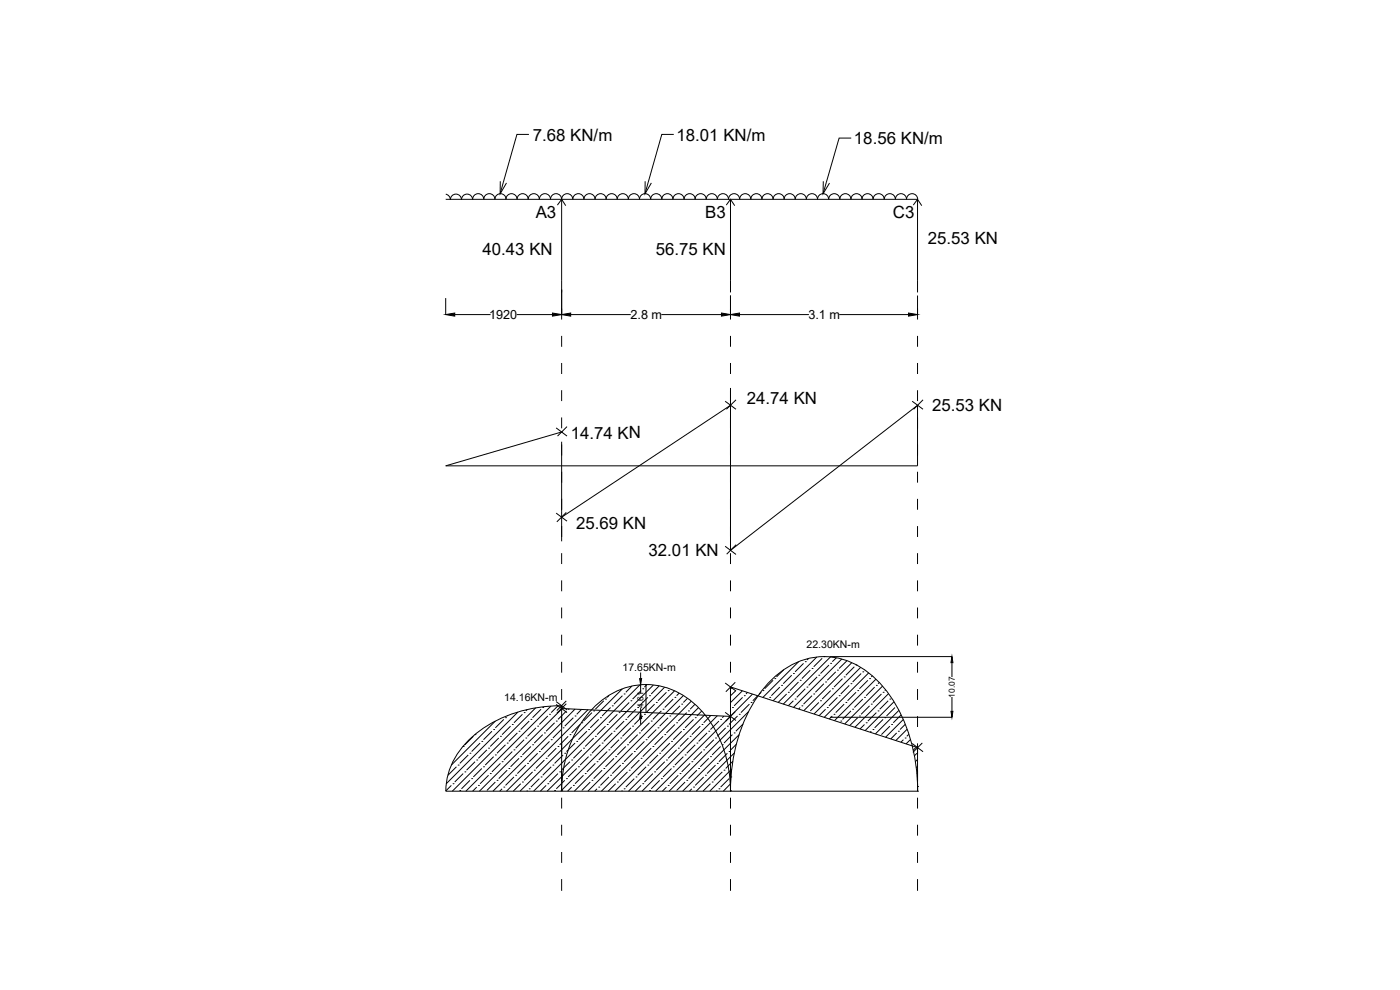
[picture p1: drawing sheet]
<svg xmlns="http://www.w3.org/2000/svg" width="420mm" height="297mm" viewBox="0 0 420 297" stroke-linecap="round" stroke-linejoin="round" font-family="sans-serif">
<!-- layer: 0 -->
<g fill="none" stroke="#000" stroke-width=".3">
<path d="M133.8 59.8h141.6v27.9M133.8 58.3a1.67 1.67 0 0 1 1.4 1.6 1.67 1.67 0 0 1 1.6-1.7 1.67 1.67 0 0 1 1.7 1.7 1.67 1.67 0 0 1 1.7-1.7 1.67 1.67 0 0 1 1.6 1.7M141.8 59.8a1.67 1.67 0 0 1 1.7-1.7 1.67 1.67 0 0 1 1.7 1.7 1.67 1.67 0 0 1 1.7-1.7 1.67 1.67 0 0 1 1.6 1.7 1.67 1.67 0 0 1 1.7-1.7 1.67 1.67 0 0 1 1.7 1.7 1.65 1.65 0 0 1 1.6-1.7 1.65 1.65 0 0 1 1.7 1.7 1.67 1.67 0 0 1 1.7-1.7 1.67 1.67 0 0 1 1.6 1.7 1.67 1.67 0 0 1 1.7-1.7 1.67 1.67 0 0 1 1.7 1.7 1.67 1.67 0 0 1 1.6-1.7 1.67 1.67 0 0 1 1.7 1.7 1.67 1.67 0 0 1 1.7-1.7 1.67 1.67 0 0 1 1.7 1.7M150.1 54.4v3.8l1.9-3.3M158.7 40.3h-3.6l-5 17.9M168.6 59.8a1.67 1.67 0 0 1 1.6-1.7 1.67 1.67 0 0 1 1.7 1.7 1.67 1.67 0 0 1 1.7-1.7 1.67 1.67 0 0 1 1.6 1.7 1.67 1.67 0 0 1 1.7-1.7 1.67 1.67 0 0 1 1.7 1.7 1.67 1.67 0 0 1 1.7-1.7 1.67 1.67 0 0 1 1.6 1.7M168.6 59.8v36.1M181.9 59.8a1.67 1.67 0 0 1 1.7-1.7 1.67 1.67 0 0 1 1.6 1.7 1.67 1.67 0 0 1 1.7-1.7 1.67 1.67 0 0 1 1.7 1.7 1.67 1.67 0 0 1 1.7-1.7 1.67 1.67 0 0 1 1.6 1.7 1.67 1.67 0 0 1 1.7-1.7 1.67 1.67 0 0 1 1.7 1.7 1.67 1.67 0 0 1 1.6-1.7 1.67 1.67 0 0 1 1.7 1.7 1.67 1.67 0 0 1 1.7-1.7 1.67 1.67 0 0 1 1.7 1.7 1.67 1.67 0 0 1 1.6-1.7 1.67 1.67 0 0 1 1.7 1.7 1.67 1.67 0 0 1 1.7-1.7 1.67 1.67 0 0 1 1.6 1.7M193.6 54.4v3.8l1.9-3.3M202.2 40.3h-3.6l-5 17.9M208.6 59.8a1.67 1.67 0 0 1 1.7-1.7 1.67 1.67 0 0 1 1.6 1.7 1.67 1.67 0 0 1 1.7-1.7 1.67 1.67 0 0 1 1.7 1.7 1.67 1.67 0 0 1 1.7-1.7 1.67 1.67 0 0 1 1.6 1.7 1.67 1.67 0 0 1 1.7-1.7 1.67 1.67 0 0 1 1.7 1.7 1.67 1.67 0 0 1 1.7-1.7 1.67 1.67 0 0 1 1.6 1.7 1.67 1.67 0 0 1 1.7-1.7 1.67 1.67 0 0 1 1.7 1.7 1.67 1.67 0 0 1 1.6-1.7 1.67 1.67 0 0 1 1.7 1.7 1.67 1.67 0 0 1 1.7-1.7 1.67 1.67 0 0 1 1.7 1.7M219.2 59.8v27.9"/>
<path d="M235.3 59.8a1.67 1.67 0 0 1 1.7-1.7 1.67 1.67 0 0 1 1.7 1.7 1.67 1.67 0 0 1 1.6-1.7 1.67 1.67 0 0 1 1.7 1.7 1.67 1.67 0 0 1 1.7-1.7 1.67 1.67 0 0 1 1.6 1.7 1.67 1.67 0 0 1 1.7-1.7 1.67 1.67 0 0 1 1.7 1.7 1.67 1.67 0 0 1 1.7-1.7 1.67 1.67 0 0 1 1.6 1.7 1.67 1.67 0 0 1 1.7-1.7 1.67 1.67 0 0 1 1.7 1.7 1.67 1.67 0 0 1 1.7-1.7 1.67 1.67 0 0 1 1.6 1.7 1.65 1.65 0 0 1 1.7-1.7 1.65 1.65 0 0 1 1.6 1.7 1.67 1.67 0 0 1 1.7-1.7 1.67 1.67 0 0 1 1.7 1.7 1.67 1.67 0 0 1 1.6-1.7 1.67 1.67 0 0 1 1.7 1.7 1.67 1.67 0 0 1 1.7-1.7 1.67 1.67 0 0 1 1.7 1.7 1.67 1.67 0 0 1 1.6-1.7 1.67 1.67 0 0 1 1.7 1.7M247.1 54.4l-.1 3.8 1.9-3.3M255.5 41.4h-3.7l-4.8 16.8M167.3 61.5l1.3-1.7 1.2 1.9M218 61.5l1.2-1.7 1.3 1.9M274.1 61.5l1.3-1.7 1.2 1.9M133.8 89.4v5M136.5 94.4h10.7M155.1 94.4h10.7M171.3 94.4h18M198.5 94.4h18M219.2 88.7v7.2"/>
<path d="M221.9 94.4h20.9M251.9 94.4h20.8M275.4 88.7v7.2M168.6 100.8v3.2M168.6 108.9v3.3M168.6 117.1v3.2M219.2 100.8v3.2M219.2 108.9v3.3M219.2 116.4v48.7l56.2-43.5v18.2h-141.6l34.8-10.2M220.9 120l-2.9 2.8M275.4 100.8v3.2M275.4 108.9v3.3"/>
<path d="M275.4 117.1v3.2M277 120l-2.8 2.8M166.9 128.4l3.3 2.4M168.6 129.6h.1M168.6 125.3v3.2M168.6 132.5v29.9M170.2 128l-2.9 2.8M217.6 120.4l3.3 2.4M219.2 121.6l-50.6 33.6M273.8 120.4l3.2 2.4M166.9 154l3.3 2.4M170 153.7l-2.9 2.9"/>
<path d="M275.4 141.5v3.3M275.4 149.7v3.2M275.4 157.8v3.3M168.6 166v3.2M168.6 174.1v3.3M217.6 163.9l3.3 2.5M219.2 166v3.2M219.2 174.1v3.3M220.9 163.4l-2.8 2.9M275.4 166v3.2M275.4 174.1v3.3M168.6 182.3v3.2"/>
<path d="M168.6 190.4v3.3M168.6 198.6v3.2M219.2 182.3v3.2M219.2 190.4v3.3M219.2 198.6v3.2M239.7 198.5l-10.8 10.8M241.2 199l-2.6 2.6M241.7 198.5h.1M242.7 197.6l-.5 .4M245.1 197.1l-13.1 13.2M246.7 197.5l-2.5 2.6M247.3 197h.1"/>
<path d="M248.8 199.5l-2.6 2.6M249.1 197h36.6M249.2 197.1l-14.1 14.2M249.3 199h.1M251 197.3l-1.2 1.2M252.6 197.7l-14.4 14.5M254.2 198.2l-2.4 2.4M255.6 198.8l-14.4 14.5M256.9 199.5h.1M275.4 182.3v3.2M275.4 190.4v3.3M275.4 198.6v3.2"/>
<path d="M285.7 198.8v4.3M147.6 219.4l-2.5 2.5M148.2 218.9h.1M148.7 216.4l-13.3 13.2M151.2 215.8l-2.5 2.6M151.7 215.3h.1M152.3 214.7l-.1 .1M153.2 217.9l-2.5 2.5M153.7 217.4h.1M155.3 219.9l-2.6 2.5M155.4 213.6l-21.5 21.6M155.8 219.4h.1"/>
<path d="M156.8 214.3l-2.6 2.6M157.3 213.8h.1M158.2 212.9l-.4 .4M158.8 216.4l-2.5 2.5M159.3 215.8h.1M160.8 212.4l-25.1 25M160.9 218.4l-2.6 2.5M161.4 217.9h.1M162.4 212.8l-2.6 2.5M162.9 212.3h.1M163.4 219.9h.1M164.4 214.8l-2.5 2.6"/>
<path d="M164.9 214.3h.1M165.3 211.9l-25.5 25.5M166.4 216.9l-2.5 2.5M166.9 210.5l3.3 2.5M166.9 211.4l3.3 2.4M166.9 216.4h.1M167.5 211.8l-2.1 2M168.5 218.9l-2.6 2.5M168.6 206.7v3.3M168.6 212.6l50.6 2.4M168.7 212.6l-24.8 24.8M169 218.4h.1"/>
<path d="M170 210.3l-2.9 2.9M170 211.1l-2.9 2.9M170 213.3l-2.5 2.5M170.5 212.8h.1M172.1 215.3l-2.6 2.6M172.6 212.8l-24.7 24.6M172.6 214.8h.1M174.1 217.4l-2.5 2.5M174.5 212.8l-1.4 1.5M174.6 216.9h.1M176.1 219.4l-2.5 2.5M176.5 212.9l-24.5 24.5"/>
<path d="M176.6 218.9h.1M177.7 213.8l-2.6 2.6M178.2 213.3h.1M179.7 215.8l-2.5 2.6M180.2 215.3h.1M181.2 210.3l-2.5 2.5M181.7 209.7h.1M181.7 217.9l-2.5 2.5M182.2 217.4h.1M182.8 208.6l-.6 .6M183.2 212.3l-2.5 2.5M183.8 211.8h.1"/>
<path d="M183.8 219.9l-2.6 2.5M184.3 219.4h.1M185.3 214.3l-2.6 2.6M185.8 213.8h.1M186.8 206.7l-14.9 14.8M186.8 208.7l-2.5 2.6M187.3 208.2h.1M187.3 216.4l-2.5 2.5M187.8 215.8h.1M188.8 210.8l-2.5 2.5M189.3 210.3h.1M189.3 218.4l-2.5 2.5"/>
<path d="M189.6 205.9l-1.8 1.8M189.9 217.9h.1M190.9 212.8l-2.6 2.5M191.4 212.3h.1M191.9 219.9h.1M192 205.5l-31.9 31.9M192.1 205.4h.1M192.1 213.8h.1M192.3 201.8v1.8M192.3 205.4v2.6M192.3 212.5v1.3M192.3 215.6v1.8"/>
<path d="M192.4 207.2l-2.5 2.5M192.9 206.7h.1M192.9 214.8l-2.5 2.6M193.4 214.3h.1M193.9 205.4v8.4M194.1 205.4l-.7 .7M194.4 209.2l-2.5 2.6M194.9 208.7h.1M194.9 216.9l-2.5 2.5M195.4 216.4h.1M196.1 205.6l-31.9 31.8M196.5 211.3l-2.6 2.5"/>
<path d="M197 210.8h.1M197 218.9l-2.6 2.5M197.5 218.4h.1M197.8 205.8l-2.4 2.4M198.5 213.3l-2.6 2.5M199 212.8h.1M199.5 206.2l-31.2 31.2M200 207.7l-2.5 2.6M200.5 207.2h.1M200.5 215.3l-2.5 2.6M201 214.8h.1M202 209.7l-2.5 2.6"/>
<path d="M202.4 207.3l-30 30.1M202.6 209.2h.1M202.6 217.4l-2.6 2.5M203.1 216.9h.1M203.8 208l-.7 .7M204.1 211.8l-2.6 2.5M204.6 211.3h.1M204.6 219.4l-2.6 2.5M205.1 208.7l-28.7 28.7M205.1 218.9h.1M206.1 213.8l-2.5 2.6M206.3 209.5l-1.2 1.3"/>
<path d="M206.6 213.3h.1M207.5 210.4l-27 27M208.1 215.8l-2.5 2.6M208.6 211.3l-1.5 1.5M208.6 215.3h.1M209.6 212.3l-25 25.1M210.2 217.9l-2.6 2.5M210.6 213.3l-1.4 1.5M210.7 217.4h.1M211.6 214.4l-23 23M212.2 219.9l-2.5 2.5M212.7 219.4h.1"/>
<path d="M213.3 214.7l-2.1 2.2M215.3 214.7l-22.6 22.7M215.8 216.4l-2.6 2.5M216.3 215.8h.1M217.2 214.9l-.4 .4M217.6 213.7l3.3 2.5M217.6 204.9l3.3 2.4M217.8 218.4l-2.5 2.5M218.3 217.9h.1M219.3 212.8h-.1M219.7 206.3l-.5 .4M219.8 212.3h.1"/>
<path d="M220.3 219.9h.1M220.7 213.5l-23.9 23.9M220.7 204.7l-2.9 2.8M220.8 207.2l-1.6 1.6M221.3 214.8l-2.5 2.6M221.9 214.3h.1M222.8 207.3l-3.6 3.5M222.9 209.2l-2.6 2.6M223 217.2l-2.2 2.2M223.4 208.7h.1M224.3 207.8l-.4 .4M224.6 213.5l-23.8 23.9"/>
<path d="M224.9 211.3l-2.5 2.5M225.4 210.8h.1M225.8 208.3l-6.6 6.6M227.4 208.8l-1.5 1.5M228.5 207.7l-.7 .7M229 207.2h.1M230.4 209.7h.1M231 209.2h.1M232 204.1l-2.5 2.6M232.5 203.6h.1M234 206.1l-2.5 2.6M234.6 205.6h.1"/>
<path d="M235.2 200.9l-2.2 2.2M236.1 208.2l-2.6 2.6M236.6 207.7h.1M237.6 202.6l-2.5 2.5M238.1 202.1h.1M238.1 210.3l-1.5 1.4M238.6 209.7h.1M239.6 204.6l-2.5 2.6M240.1 204.1h.1M240.1 212.3l-.4 .5M240.7 211.8h.1M241.7 206.7l-2.6 2.5"/>
<path d="M242.2 206.1h.1M243.2 201.1l-2.5 2.5M243.7 200.6h.1M243.7 208.7l-2.5 2.6M244.2 208.2h.1M245.2 203.1l-2.5 2.5M245.7 202.6h.1M245.7 210.8l-2.5 2.5M246.2 210.3h.1M247.3 205.1l-2.6 2.6M247.8 204.6h.1M247.8 212.8l-2 1.9"/>
<path d="M248.3 212.3h.1M249.1 215.2h36.6M249.3 207.2l-2.6 2.5M249.8 206.7h.1M249.8 214.8l-.9 .9M250.3 214.3h.1M250.8 201.6l-2.5 2.5M251.3 201.1h.1M251.3 209.2l-2.5 2.6M251.8 208.7h.1M252.3 216.4h.1M252.8 203.6l-2.5 2.5"/>
<path d="M253.4 203.1h.1M253.4 211.3l-2.6 2.5M253.9 210.8h.1M254.9 205.6l-2.6 2.6M255.4 205.1h.1M255.4 213.3l-2.6 2.5M255.9 212.8h.1M256.4 200.1l-2.5 2.5M256.9 207.7l-2.5 2.6M257.4 207.2h.1M257.4 215.3l-2.4 2.4M257.9 214.8h.1"/>
<path d="M258.3 200.2l-14 14M258.4 202.1l-2.5 2.5M258.9 201.6h.1M258.9 209.7l-2.5 2.6M259.4 209.2h.1M259.4 217.4l-1.3 1.3M259.5 201l-.1 .1M260 216.9h.1M260.5 204.1l-2.6 2.6M260.7 201.9l-13.4 13.4M261 203.6h.1M261 211.8l-2.6 2.5"/>
<path d="M261.5 211.3h.1M261.5 219.4l-.3 .3M261.8 202.8l-.3 .3M262 218.9h.1M262.5 206.1l-2.5 2.6M262.9 203.8l-12.5 12.4M263 205.6h.1M263 213.8l-2.5 2.6M263.5 213.3h.1M263.9 204.8l-.4 .3M264.5 208.2l-2.5 2.6M264.9 205.9l-11.4 11.3"/>
<path d="M265 207.7h.1M265 215.8l-2.5 2.6M265.5 215.3h.1M265.8 207l-.3 .2M266.6 210.3l-2.6 2.5M266.6 208.1l-10 10.1M267.1 209.7h.1M267.1 217.9l-2.6 2.5M267.6 217.4h.1M268.3 210.6l-8.7 8.6M268.6 212.3l-2.5 2.5M269.1 219.9l-1.8 1.8"/>
<path d="M269.6 219.4h.1M269.8 213.1l-7.1 7.1M270.5 214.5l-2.4 2.4M271.1 215.9l-5.3 5.3M271.7 217.3l-1.6 1.6M272.2 218.8l-3.4 3.4M275.4 206.7v3.3M275.4 214.9v3.2M285.7 209.1v4.3M135.5 235.7l-1.7 1.6M136 235.1h.1M137 230.1l-2.6 2.5"/>
<path d="M137.5 229.6h.1M138 237.2h.1M138.5 224.5h.1M139 224h.1M139 232.1l-2.5 2.5M139.5 231.6h.1M140.5 226.5l-2.5 2.6M141 226h.1M141 234.1l-2.5 2.6M141.5 233.6h.1M142.1 220.9l-2.6 2.6M142.6 220.4h.1"/>
<path d="M142.6 228.5l-2.6 2.6M143.1 228h.1M143.1 236.2l-1.3 1.2M143.6 235.7h.1M144.1 223l-2.6 2.5M144.6 222.4h.1M144.6 230.6l-2.5 2.5M145.1 230.1h.1M146.1 225l-2.5 2.5M146.6 224.5h.1M146.6 232.6l-2.5 2.5M147.1 232.1h.1"/>
<path d="M148.2 227l-2.6 2.6M148.7 226.5h.1M148.7 234.6l-2.6 2.6M149.2 234.1h.1M149.7 221.4l-2.6 2.6M150.2 220.9h.1M150.2 229.1l-2.6 2.5M150.7 228.5h.1M150.7 236.7l-.7 .7M151.2 236.2h.1M151.7 223.5l-2.5 2.5M152.2 223h.1"/>
<path d="M152.2 231.1l-2.5 2.5M152.7 230.6h.1M153.7 225.5l-2.5 2.5M154.2 225h.1M154.2 233.1l-2.5 2.6M154.8 232.6h.1M155.8 227.5l-2.6 2.6M156.3 227h.1M156.3 235.1l-2.3 2.3M156.8 234.6h.1M157.3 221.9l-2.5 2.6M157.8 221.4h.1"/>
<path d="M157.8 229.6l-2.5 2.5M158.3 229.1h.1M158.3 237.2l-.2 .2M158.8 236.7h.1M159.3 224l-2.5 2.5M159.8 223.5h.1M159.8 231.6l-2.5 2.5M160.3 231.1h.1M161.4 226l-2.6 2.5M161.9 225.5h.1M161.9 233.6l-2.6 2.6M162.4 233.1h.1"/>
<path d="M162.9 220.4l-2.6 2.6M163.4 228l-2.5 2.6M163.9 227.5h.1M163.9 235.7l-1.7 1.7M164.4 235.1h.1M164.9 222.4l-2.5 2.6M165.4 221.9h.1M165.4 230.1l-2.5 2.5M165.9 229.6h.1M166.4 237.2h.1M166.9 224.5l-2.5 2.5M167.5 224h.1"/>
<path d="M167.5 232.1l-2.6 2.5M168 231.6h.1M168.6 237.1h.1M168.6 239.3v3.3M168.6 235l-1.7 1.7M169 226.5l-2.6 2.6M169.1 230.4l-.6 .7M169.5 226h.1M169.5 234.1l-.8 .8M170 233.6h.1M170.5 220.9l-2.5 2.6M170.5 225l-.5 .5"/>
<path d="M171.1 220.4h.1M171.1 228.5l-1.9 1.8M171.6 228h.1M171.6 236.2l-1.3 1.2M171.8 221.6l-15.7 15.8M172.1 235.7h.1M172.6 223l-2 1.9M173.1 222.4h.1M173.1 230.6l-2.6 2.5M173.6 230.1h.1M174.6 225l-2.5 2.5M175.1 224.5h.1"/>
<path d="M175.1 232.6l-2.5 2.5M175.6 232.1h.1M176.6 227l-2.5 2.6M177.2 226.5h.1M177.2 234.6l-2.6 2.6M177.7 234.1h.1M178.2 221.4l-2.6 2.6M178.7 220.9h.1M178.7 229.1l-2.6 2.5M179.2 228.5h.1M179.2 236.7l-.7 .7M179.7 236.2h.1"/>
<path d="M180.2 223.5l-2.5 2.5M180.7 223h.1M180.7 231.1l-2.5 2.5M181.2 230.6h.1M182.2 225.5l-2.5 2.5M182.7 225h.1M182.7 233.1l-2.5 2.6M183.2 232.6h.1M184.3 227.5l-2.6 2.6M184.8 227h.1M184.8 235.1l-2.3 2.3M185.3 234.6h.1"/>
<path d="M185.8 221.9l-2.6 2.6M186.3 221.4h.1M186.3 229.6l-2.5 2.5M186.8 229.1h.1M186.8 237.2l-.2 .2M187.3 236.7h.1M187.8 224l-2.5 2.5M188.3 223.5h.1M188.3 231.6l-2.5 2.5M188.8 231.1h.1M189.9 226l-2.6 2.5M190.4 225.5h.1"/>
<path d="M190.4 233.6l-2.6 2.6M190.9 233.1h.1M191.4 220.4l-2.6 2.6M191.9 228l-2.6 2.6M192.4 227.5h.1M192.4 235.7l-1.7 1.7M192.9 235.1h.1M193.4 222.4l-2.5 2.6M193.9 221.9h.1M193.9 230.1l-2.5 2.5M194.4 229.6h.1M194.9 237.2h.1"/>
<path d="M195.4 224.5l-2.5 2.5M195.9 224h.1M195.9 232.1l-2.5 2.5M196.5 231.6h.1M197.5 226.5l-2.6 2.6M198 226h.1M198 234.1l-2.6 2.6M198.5 233.6h.1M199 220.9l-2.5 2.6M199.5 220.4h.1M199.5 228.5l-2.5 2.6M200 228h.1"/>
<path d="M200 236.2l-1.2 1.2M200.5 235.7h.1M201 223l-2.5 2.5M201.5 222.4h.1M201.5 230.6l-2.5 2.5M202 230.1h.1M203.1 225l-2.6 2.5M203.6 224.5h.1M203.6 232.6l-2.6 2.5M204.1 232.1h.1M205.1 227l-2.5 2.6M205.6 226.5h.1"/>
<path d="M205.6 234.6l-2.5 2.6M206.1 234.1h.1M206.6 221.4l-2.5 2.6M207.1 220.9h.1M207.1 229.1l-2.5 2.5M207.6 228.5h.1M207.6 236.7l-.7 .7M208.1 236.2h.1M208.6 223.5l-2.5 2.5M209.2 223h.1M209.2 231.1l-2.6 2.5M209.7 230.6h.1"/>
<path d="M210.7 225.5l-2.6 2.5M211.2 225h.1M211.2 233.1l-2.6 2.6M211.7 232.6h.1M212.7 227.5l-2.5 2.6M213.2 227h.1M213.2 235.1l-2.2 2.3M213.7 234.6h.1M214.2 221.9l-2.5 2.6M214.7 221.4h.1M214.7 229.6l-2.5 2.5M215.3 229.1h.1"/>
<path d="M215.3 237.2l-.3 .2M215.8 236.7h.1M216.3 224l-2.6 2.5M216.8 223.5h.1M216.8 231.6l-2.6 2.5M217.3 231.1h.1M218.3 226l-2.5 2.5M218.8 225.5h.1M218.8 233.6l-2.5 2.6M219.2 237.3h.1M219.2 237.3l-.1 .1M219.2 239.3v3.3"/>
<path d="M219.2 237.4a34.7 34.7 0 0 0-11.5-26.9 21.3 21.3 0 0 0-30.4 2.7 35.9 35.9 0 0 0-8.7 24.2v-25.7a39 39 0 0 0-29.2 11.7 21 21 0 0 0-5.6 14h141.6M219.2 237.4a48.2 48.2 0 0 1 11-32 22.1 22.1 0 0 1 22.8-7.6 30.1 30.1 0 0 1 17.6 17 53.1 53.1 0 0 1 4.8 22.6M219.3 235.1l-2.2 2.3M219.3 233.1h.1M219.6 230.7l-6.6 6.7M219.8 220.4l-2.5 2.6M219.9 228.4l-2.1 2.2M220.4 225.9l-11.5 11.5M221 223.3l-1.7 1.7M221.9 220.4l-17 17M271.1 221.9l-.7 .8M271.6 221.4h.1"/>
<path d="M272.7 220.3l-.6 .6M273.2 221.9l-1.3 1.3M273.8 223.1l3.2 2.4M275 224.2l-.9 .9M275.2 226l-.8 .8M275.4 236h.1M275.4 237.4h.1M275.4 227.9l-.7 .6M275.4 231.9l-.2 .2M275.4 229.9l-.5 .4M275.4 234h-.1M275.4 224.3l-56.2-18.2v31.3"/>
<path d="M275.4 223v14.4M275.4 239.3v3.3M276.8 222.9l-2.8 2.8M168.6 247.5v3.2M168.6 255.6v3.3M219.2 247.5v3.2M219.2 255.6v3.3M275.4 247.5v3.2M275.4 255.6v3.3M168.6 263.8v3.5M219.2 263.8v3.5M275.4 263.8v3.5"/>
</g>
<path d="M133.8 94.4l2.7-.5v1zM165.8 93.9l2.8 .5-2.8 .5zM168.6 94.4l2.7-.5v1zM216.5 93.9l2.7 .5-2.7 .5zM219.2 94.4l2.7-.5v1zM272.7 93.9l2.7 .5-2.7 .5zM285.7 197l.3 1.8h-.6zM192 203.6h.6l-.3 1.8zM192.3 213.8l.3 1.8h-.6zM285.4 213.4h.6l-.3 1.8z" fill="#000" stroke="#000" stroke-width=".3"/>
<g font-size="5.1">
<text x="159.9" y="42.2">7.68 KN/m</text>
<text x="203" y="42.2">18.01 KN/m</text>
<text x="256.3" y="43.3">18.56 KN/m</text>
<text x="160.8" y="65.3">A3</text>
<text x="211.7" y="65.3">B3</text>
<text x="268" y="65.3">C3</text>
<text x="144.8" y="76.6">40.43 KN</text>
<text x="196.8" y="76.6">56.75 KN</text>
<text x="278.5" y="73.1">25.53 KN</text>
<text x="224.1" y="121.3">24.74 KN</text>
<text x="279.7" y="123.3">25.53 KN</text>
<text x="171.3" y="131.6">14.74 KN</text>
<text x="172.9" y="158.8">25.69 KN</text>
<text x="194.6" y="166.9">32.01 KN</text>
</g>
<g font-size="3.8">
<text x="146.8" y="95.7">1920</text>
<text x="189.2" y="95.7">2.8 m</text>
<text x="242.6" y="95.7">3.1 m</text>
</g>
<g font-size="3.2">
<text x="242" y="194.5">22.30KN-m</text>
<text x="186.8" y="201.3">17.65KN-m</text>
<text x="151.3" y="210.4">14.16KN-m</text>
</g>
<g font-size="2.5">
<text x="286.6" y="209.4" transform="rotate(-90 286.6 209.4)">10.07</text>
<text x="193.2" y="212.5" transform="rotate(-90 193.2 212.5)">4.61</text>
</g>
</svg>
